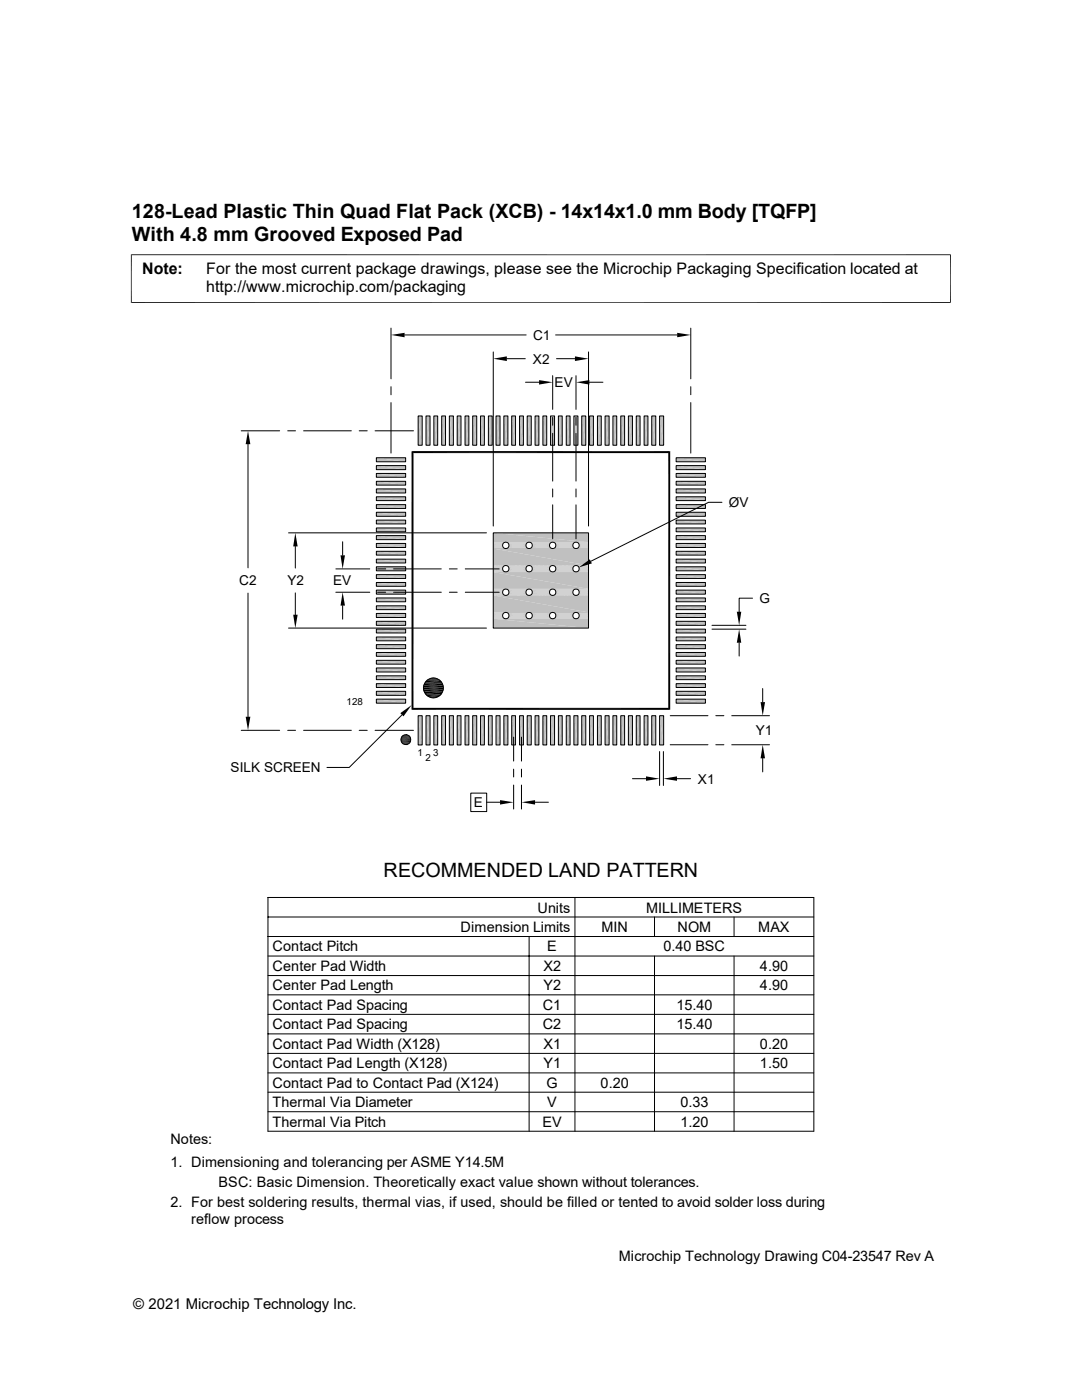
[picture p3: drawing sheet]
<svg xmlns="http://www.w3.org/2000/svg" width="216mm" height="279mm" viewBox="0 0 216 279" stroke-linecap="round" stroke-linejoin="round" font-family="sans-serif">
<g fill="#c0c0c0">
<path d="M98.4 106.3l19 1.9h-19z"/>
<path d="M98.4 106.3h19v1.9z"/>
</g>
<g fill="none" stroke="#c0c0c0" stroke-width=".2">
<path d="M98.4 108.3h2.3M98.4 108.4h2.1M100.9 108.2l-2.5 .1M101 108.2h4.5M101.2 108.3h4.1M101.3 108.4h3.9M101.4 108.5h3.7M105.7 108.2h4.5M105.9 108.3h4.1M106 108.4h3.9M106.1 108.5h3.7M110.3 108.2h4.6"/>
<path d="M110.5 108.3h4.1M110.7 108.4h3.9M110.7 108.5h3.7M115 108.2h2.4M115.2 108.3h2.2M115.3 108.4h2.1M115.4 108.5h2"/>
</g>
<path d="M98.4 108.4l2 .1z" fill="#c0c0c0"/>
<path d="M98.4 108.5h2.1" fill="none" stroke="#c0c0c0" stroke-width=".2"/>
<g fill="#c0c0c0">
<path d="M115.5 108.5l1.9 .1h-1.9z"/>
<path d="M115.5 108.5h1.9v.1z"/>
</g>
<path d="M101.5 108.6h3.6M106.1 108.6h3.6M110.8 108.6h3.6" fill="none" stroke="#c0c0c0" stroke-width=".2"/>
<g fill="#c0c0c0">
<path d="M98.4 108.5l1.9 .1h-1.9z"/>
<path d="M98.4 108.5h2l-.1 .1z"/>
<path d="M115.5 108.6l1.9 .2h-1.8z"/>
<path d="M115.5 108.6h1.9v.2z"/>
</g>
<path d="M101.5 108.7h3.5M106.2 108.7h3.4M110.9 108.7h3.4" fill="none" stroke="#c0c0c0" stroke-width=".2"/>
<g fill="#c0c0c0">
<path d="M98.4 108.6l1.9 .2h-1.9z"/>
<path d="M98.4 108.6h1.9v.2z"/>
<path d="M115.6 108.8h1.8z"/>
</g>
<path d="M101.6 108.8h3.4M106.2 108.8h3.4M110.9 108.8h3.4" fill="none" stroke="#c0c0c0" stroke-width=".2"/>
<g fill="#c0c0c0">
<path d="M98.4 108.8h1.9z"/>
<path d="M115.6 108.8l1.8 .2h-1.8z"/>
<path d="M115.6 108.8h1.8v.2z"/>
</g>
<path d="M101.6 108.9h3.4M106.2 108.9h3.4M110.9 108.9h3.4" fill="none" stroke="#c0c0c0" stroke-width=".2"/>
<g fill="#c0c0c0">
<path d="M98.4 108.8l1.9 .2h-1.9z"/>
<path d="M98.4 108.8h1.9v.2z"/>
<path d="M115.6 109l1.8 .1h-1.9z"/>
<path d="M115.6 109h1.8v.1z"/>
</g>
<path d="M101.5 109h3.5M106.2 109h3.4M110.9 109h3.4" fill="none" stroke="#c0c0c0" stroke-width=".2"/>
<g fill="#c0c0c0">
<path d="M98.4 109l1.9 .1h-1.9z"/>
<path d="M98.4 109h1.9v.1z"/>
<path d="M115.5 109.1l1.9 .1z"/>
</g>
<path d="M101.5 109.1h3.6M106.1 109.1h3.6M110.8 109.1h3.6" fill="none" stroke="#c0c0c0" stroke-width=".2"/>
<path d="M98.4 109.1l2 .1z" fill="#c0c0c0"/>
<path d="M115.4 109.2h2" fill="none" stroke="#c0c0c0" stroke-width=".2"/>
<path d="M115.5 109.2h1.9v.1z" fill="#c0c0c0"/>
<g fill="none" stroke="#c0c0c0" stroke-width=".2">
<path d="M98.4 109.2h2.1M98.4 109.3h2.1M98.4 109.4h2.3M98.4 109.5h2.4M98.4 109.5h2.5M101 109.5h4.5M101.1 109.5h4.3M101.2 109.4h4.1M101.3 109.3h3.9M101.4 109.2h3.7M105.7 109.5h4.5M105.8 109.5h4.3"/>
<path d="M105.9 109.4h4.1M106 109.3h3.9M106.1 109.2h3.7M110.3 109.5h4.6M110.4 109.5h4.4M110.5 109.4h4.1M110.7 109.3h3.9M110.7 109.2h3.7M115 109.5h2.4M115.1 109.5h2.3M115.2 109.4h2.2M115.3 109.3h2.1"/>
</g>
<g fill="#c0c0c0">
<path d="M98.4 109.5l19 3.4h-19z"/>
<path d="M98.4 109.5h19v3.4z"/>
</g>
<g fill="none" stroke="#c0c0c0" stroke-width=".2">
<path d="M98.4 112.9h2.5M98.4 112.9h2.4M98.4 113h2.3M98.4 113h2.1M101 112.9h4.5M101.1 112.9h4.3M101.2 113h4.1M101.3 113h3.9M101.4 113.1h3.7M105.7 112.9h4.5M105.8 112.9h4.3M105.9 113h4.1"/>
<path d="M106 113h3.9M106.1 113.1h3.7M110.3 112.9h4.6M110.4 112.9h4.4M110.5 113h4.1M110.7 113h3.9M110.7 113.1h3.7M115 112.9h2.4M115.1 112.9h2.3M115.2 113h2.2M115.3 113h2.1M115.4 113.1h2"/>
</g>
<path d="M98.4 113.1l2 .1z" fill="#c0c0c0"/>
<path d="M98.4 113.1h2.1" fill="none" stroke="#c0c0c0" stroke-width=".2"/>
<g fill="#c0c0c0">
<path d="M115.5 113.2l1.9 .1h-1.9z"/>
<path d="M115.5 113.2h1.9v.1z"/>
</g>
<path d="M101.5 113.2h3.6M106.1 113.2h3.6M110.8 113.2h3.6" fill="none" stroke="#c0c0c0" stroke-width=".2"/>
<g fill="#c0c0c0">
<path d="M98.4 113.2l1.9 .1h-1.9z"/>
<path d="M98.4 113.2h2l-.1 .1z"/>
<path d="M115.5 113.3l1.9 .1h-1.8z"/>
<path d="M115.5 113.3h1.9v.1z"/>
</g>
<path d="M101.5 113.3h3.5M106.2 113.3h3.4M110.9 113.3h3.4" fill="none" stroke="#c0c0c0" stroke-width=".2"/>
<g fill="#c0c0c0">
<path d="M98.4 113.3l1.9 .1h-1.9z"/>
<path d="M98.4 113.3h1.9v.1z"/>
<path d="M115.6 113.4l1.8 .1z"/>
</g>
<path d="M101.6 113.5h3.4M106.2 113.5h3.4M110.9 113.5h3.4" fill="none" stroke="#c0c0c0" stroke-width=".2"/>
<g fill="#c0c0c0">
<path d="M98.4 113.4l1.9 .1z"/>
<path d="M115.6 113.5l1.8 .1h-1.8z"/>
<path d="M115.6 113.5h1.8v.1z"/>
</g>
<path d="M101.6 113.6h3.4M106.2 113.6h3.4M110.9 113.6h3.4" fill="none" stroke="#c0c0c0" stroke-width=".2"/>
<g fill="#c0c0c0">
<path d="M98.4 113.5l1.9 .1h-1.9z"/>
<path d="M98.4 113.5h1.9v.1z"/>
<path d="M115.6 113.6l1.8 .1h-1.9z"/>
<path d="M115.6 113.6h1.8v.1z"/>
</g>
<path d="M101.5 113.7h3.5M106.2 113.7h3.4M110.9 113.7h3.4" fill="none" stroke="#c0c0c0" stroke-width=".2"/>
<g fill="#c0c0c0">
<path d="M98.4 113.6l1.9 .1h-1.9z"/>
<path d="M98.4 113.6h1.9v.1z"/>
<path d="M115.5 113.7l1.9 .1z"/>
</g>
<path d="M101.5 113.8h3.6M106.1 113.8h3.6M110.8 113.8h3.6" fill="none" stroke="#c0c0c0" stroke-width=".2"/>
<path d="M98.4 113.7l2 .1z" fill="#c0c0c0"/>
<path d="M115.4 113.9h2" fill="none" stroke="#c0c0c0" stroke-width=".2"/>
<path d="M115.5 113.8h1.9v.2z" fill="#c0c0c0"/>
<g fill="none" stroke="#c0c0c0" stroke-width=".2">
<path d="M98.4 113.9h2.1M98.4 114h2.1M98.4 114.1h2.4M98.4 114.2h2.5M101 114.2h4.5M101.1 114.1h4.3M101.3 114h3.9M101.4 113.9h3.7M105.7 114.2h4.5M105.8 114.1h4.3M106 114h3.9M106.1 113.9h3.7"/>
<path d="M110.3 114.2h4.6M110.4 114.1h4.4M110.7 114h3.9M110.7 113.9h3.7M115 114.2h2.4M115.1 114.1h2.3M115.3 114h2.1"/>
</g>
<g fill="#c0c0c0">
<path d="M98.4 114.2l19 3.3h-19z"/>
<path d="M98.4 114.2h19v3.3z"/>
</g>
<g fill="none" stroke="#c0c0c0" stroke-width=".2">
<path d="M98.4 117.5h2.5M98.4 117.6h2.4M98.4 117.6h2.3M98.4 117.7h2.1M101 117.5h4.5M101.1 117.6h4.3M101.2 117.6h4.1M101.3 117.7h3.9M101.4 117.8h3.7M105.7 117.5h4.5M105.8 117.6h4.3M105.9 117.6h4.1"/>
<path d="M106 117.7h3.9M106.1 117.8h3.7M110.3 117.5h4.6M110.4 117.6h4.4M110.5 117.6h4.1M110.7 117.7h3.9M110.7 117.8h3.7M115 117.5h2.4M115.1 117.6h2.3M115.2 117.6h2.2M115.3 117.7h2.1M115.4 117.8h2"/>
</g>
<path d="M98.4 117.7l2 .2h-2z" fill="#c0c0c0"/>
<path d="M98.4 117.8h2.1" fill="none" stroke="#c0c0c0" stroke-width=".2"/>
<path d="M115.5 117.9h1.9z" fill="#c0c0c0"/>
<path d="M101.5 117.9h3.6M106.1 117.9h3.6M110.8 117.9h3.6" fill="none" stroke="#c0c0c0" stroke-width=".2"/>
<g fill="#c0c0c0">
<path d="M98.4 117.9h1.9z"/>
<path d="M98.4 117.9h2z"/>
<path d="M115.5 117.9l1.9 .2h-1.8z"/>
<path d="M115.5 117.9h1.9v.2z"/>
</g>
<path d="M101.5 118h3.5M106.2 118h3.4M110.9 118h3.4" fill="none" stroke="#c0c0c0" stroke-width=".2"/>
<g fill="#c0c0c0">
<path d="M98.4 117.9l1.9 .2h-1.9z"/>
<path d="M98.4 117.9h1.9v.2z"/>
<path d="M115.6 118.1l1.8 .1h-1.8z"/>
<path d="M115.6 118.1h1.8v.1z"/>
</g>
<path d="M101.6 118.1h3.4M106.2 118.1h3.4M110.9 118.1h3.4" fill="none" stroke="#c0c0c0" stroke-width=".2"/>
<g fill="#c0c0c0">
<path d="M98.4 118.1l1.9 .1h-1.9z"/>
<path d="M98.4 118.1h1.9v.1z"/>
<path d="M115.6 118.2l1.8 .1z"/>
</g>
<path d="M101.6 118.2h3.4M106.2 118.2h3.4M110.9 118.2h3.4" fill="none" stroke="#c0c0c0" stroke-width=".2"/>
<g fill="#c0c0c0">
<path d="M98.4 118.2l1.9 .1z"/>
<path d="M115.6 118.3l1.8 .1h-1.9z"/>
<path d="M115.6 118.3h1.8v.1z"/>
</g>
<path d="M101.5 118.3h3.5M106.2 118.3h3.4M110.9 118.3h3.4" fill="none" stroke="#c0c0c0" stroke-width=".2"/>
<g fill="#c0c0c0">
<path d="M98.4 118.3l1.9 .1h-1.9z"/>
<path d="M98.4 118.3h1.9v.1z"/>
<path d="M115.5 118.4l1.9 .1h-1.9z"/>
<path d="M115.5 118.4h1.9v.1z"/>
</g>
<path d="M101.5 118.5h3.6M106.1 118.5h3.6M110.8 118.5h3.6" fill="none" stroke="#c0c0c0" stroke-width=".2"/>
<g fill="#c0c0c0">
<path d="M98.4 118.4l2 .1h-2z"/>
<path d="M98.4 118.4h1.9l.1 .1z"/>
</g>
<path d="M115.4 118.6h2" fill="none" stroke="#c0c0c0" stroke-width=".2"/>
<path d="M115.5 118.5l1.9 .1z" fill="#c0c0c0"/>
<g fill="none" stroke="#c0c0c0" stroke-width=".2">
<path d="M98.4 118.6h2.1M98.4 118.7h2.1M98.4 118.7h2.3M98.4 118.8h2.4M98.4 118.8h2.5M101 118.8h4.5M101.1 118.8h4.3M101.2 118.7h4.1M101.3 118.7h3.9M101.4 118.6h3.7M105.7 118.8h4.5M105.8 118.8h4.3"/>
<path d="M105.9 118.7h4.1M106 118.7h3.9M106.1 118.6h3.7M110.3 118.8h4.6M110.4 118.8h4.4M110.5 118.7h4.1M110.7 118.7h3.9M110.7 118.6h3.7M115 118.8h2.4M115.1 118.8h2.3M115.2 118.7h2.2M115.3 118.7h2.1"/>
</g>
<g fill="#c0c0c0">
<path d="M98.4 118.8l19 3.4h-19z"/>
<path d="M98.4 118.8h19v3.4z"/>
</g>
<g fill="none" stroke="#c0c0c0" stroke-width=".2">
<path d="M98.4 122.3h2.3M98.4 122.4h2.1M100.9 122.2h-2.5M101 122.2h4.5M101.2 122.3h4.1M101.3 122.4h3.9M101.4 122.4h3.7M105.7 122.2h4.5M105.9 122.3h4.1M106 122.4h3.9M106.1 122.4h3.7M110.3 122.2h4.6"/>
<path d="M110.5 122.3h4.1M110.7 122.4h3.9M110.7 122.4h3.7M115 122.2h2.4M115.2 122.3h2.2M115.3 122.4h2.1M115.4 122.4h2"/>
</g>
<path d="M98.4 122.4l2 .1h-2z" fill="#c0c0c0"/>
<path d="M98.4 122.4h2.1" fill="none" stroke="#c0c0c0" stroke-width=".2"/>
<path d="M115.5 122.5l1.9 .1z" fill="#c0c0c0"/>
<path d="M101.5 122.6h3.6M106.1 122.6h3.6M110.8 122.6h3.6" fill="none" stroke="#c0c0c0" stroke-width=".2"/>
<g fill="#c0c0c0">
<path d="M98.4 122.5l1.9 .1z"/>
<path d="M98.4 122.5h2z"/>
<path d="M115.5 122.6l1.9 .1h-1.8z"/>
<path d="M115.5 122.6h1.9v.1z"/>
</g>
<path d="M101.5 122.7h3.5M106.2 122.7h3.4M110.9 122.7h3.4" fill="none" stroke="#c0c0c0" stroke-width=".2"/>
<g fill="#c0c0c0">
<path d="M98.4 122.6l1.9 .1h-1.9z"/>
<path d="M98.4 122.6h1.9v.1z"/>
<path d="M115.6 122.7l1.8 .2h-1.8z"/>
<path d="M115.6 122.7h1.8v.2z"/>
</g>
<path d="M101.6 122.8h3.4M106.2 122.8h3.4M110.9 122.8h3.4" fill="none" stroke="#c0c0c0" stroke-width=".2"/>
<g fill="#c0c0c0">
<path d="M98.4 122.7l1.9 .2h-1.9z"/>
<path d="M98.4 122.7h1.9v.2z"/>
<path d="M115.6 122.9h1.8z"/>
</g>
<path d="M101.6 122.9h3.4M106.2 122.9h3.4M110.9 122.9h3.4" fill="none" stroke="#c0c0c0" stroke-width=".2"/>
<g fill="#c0c0c0">
<path d="M98.4 122.9h1.9z"/>
<path d="M115.6 122.9l1.8 .2h-1.9z"/>
<path d="M115.6 122.9h1.8v.2z"/>
</g>
<path d="M101.5 123h3.5M106.2 123h3.4M110.9 123h3.4" fill="none" stroke="#c0c0c0" stroke-width=".2"/>
<g fill="#c0c0c0">
<path d="M98.4 122.9l1.9 .2h-1.9z"/>
<path d="M98.4 122.9h1.9v.2z"/>
<path d="M115.5 123.1l1.9 .1h-1.9z"/>
<path d="M115.5 123.1h1.9v.1z"/>
</g>
<path d="M101.5 123.1h3.6M106.1 123.1h3.6M110.8 123.1h3.6" fill="none" stroke="#c0c0c0" stroke-width=".2"/>
<g fill="#c0c0c0">
<path d="M98.4 123.1l2 .1h-2z"/>
<path d="M98.4 123.1h1.9l.1 .1z"/>
</g>
<path d="M115.4 123.2h2" fill="none" stroke="#c0c0c0" stroke-width=".2"/>
<path d="M115.5 123.2l1.9 .1z" fill="#c0c0c0"/>
<g fill="none" stroke="#c0c0c0" stroke-width=".2">
<path d="M98.4 123.2h2.1M98.4 123.3h2.1M98.4 123.4h2.3M98.4 123.4h2.4M98.4 123.5h2.5M101 123.5h4.5M101.1 123.4h4.3M101.2 123.4h4.1M101.3 123.3h3.9M101.4 123.2h3.7M105.7 123.5h4.5M105.8 123.4h4.3"/>
<path d="M105.9 123.4h4.1M106 123.3h3.9M106.1 123.2h3.7M110.3 123.5h4.6M110.4 123.4h4.4M110.5 123.4h4.1M110.7 123.3h3.9M110.7 123.2h3.7M115 123.5h2.4M115.1 123.4h2.3M115.2 123.4h2.2M115.3 123.3h2.1"/>
</g>
<g fill="#c0c0c0">
<path d="M98.4 123.5l19 1.8h-19z"/>
<path d="M98.4 123.5h19v1.8z"/>
<path d="M131.6 83l.8 5.9h-.8z"/>
<path d="M131.6 83h.8v5.9z"/>
<path d="M130 83l.9 5.9h-.9z"/>
<path d="M130 83h.9v5.9z"/>
<path d="M128.5 83l.8 5.9h-.8z"/>
<path d="M128.5 83h.8v5.9z"/>
<path d="M127 83l.7 5.9h-.7z"/>
<path d="M127 83h.7v5.9z"/>
<path d="M125.4 83l.8 5.9h-.8z"/>
<path d="M125.4 83h.8v5.9z"/>
<path d="M123.9 83l.7 5.9h-.7z"/>
<path d="M123.9 83h.7v5.9z"/>
<path d="M122.3 83l.8 5.9h-.8z"/>
<path d="M122.3 83h.8v5.9z"/>
<path d="M120.7 83l.8 5.9h-.8z"/>
<path d="M120.7 83h.8v5.9z"/>
<path d="M119.2 83l.8 5.9h-.8z"/>
<path d="M119.2 83h.8v5.9z"/>
<path d="M117.6 83l.8 5.9h-.8z"/>
<path d="M117.6 83h.8v5.9z"/>
<path d="M116.1 83l.8 5.9h-.8z"/>
<path d="M116.1 83h.8v5.9z"/>
<path d="M114.5 83l.8 5.9h-.8z"/>
<path d="M114.5 83h.8v5.9z"/>
<path d="M113 83l.7 5.9h-.7z"/>
<path d="M113 83h.7v5.9z"/>
<path d="M111.4 83l.8 5.9h-.8z"/>
<path d="M111.4 83h.8v5.9z"/>
<path d="M109.9 83l.8 5.9h-.8z"/>
<path d="M109.9 83h.8v5.9z"/>
<path d="M108.3 83l.8 5.9h-.8z"/>
<path d="M108.3 83h.8v5.9z"/>
<path d="M106.8 83l.7 5.9h-.7z"/>
<path d="M106.8 83h.7v5.9z"/>
<path d="M105.2 83l.8 5.9h-.8z"/>
<path d="M105.2 83h.8v5.9z"/>
<path d="M103.7 83l.7 5.9h-.7z"/>
<path d="M103.7 83h.7v5.9z"/>
<path d="M102.1 83l.8 5.9h-.8z"/>
<path d="M102.1 83h.8v5.9z"/>
<path d="M100.5 83l.8 5.9h-.8z"/>
<path d="M100.5 83h.8v5.9z"/>
<path d="M99 83l.8 5.9h-.8z"/>
<path d="M99 83h.8v5.9z"/>
<path d="M97.5 83l.7 5.9h-.7z"/>
<path d="M97.5 83h.7v5.9z"/>
<path d="M95.9 83l.7 5.9h-.7z"/>
<path d="M95.9 83h.7v5.9z"/>
<path d="M94.3 83l.8 5.9h-.8z"/>
<path d="M94.3 83h.8v5.9z"/>
<path d="M92.8 83l.8 5.9h-.8z"/>
<path d="M92.8 83h.8v5.9z"/>
<path d="M91.2 83l.8 5.9h-.8z"/>
<path d="M91.2 83h.8v5.9z"/>
<path d="M89.7 83l.8 5.9h-.8z"/>
<path d="M89.7 83h.8v5.9z"/>
<path d="M88.1 83l.8 5.9h-.8z"/>
<path d="M88.1 83h.8v5.9z"/>
<path d="M86.6 83l.7 5.9h-.7z"/>
<path d="M86.6 83h.7v5.9z"/>
<path d="M85 83l.8 5.9h-.8z"/>
<path d="M85 83h.8v5.9z"/>
<path d="M83.4 83l.8 5.9h-.8z"/>
<path d="M83.4 83h.8v5.9z"/>
<path d="M134.9 91.4l5.9 .8h-5.9z"/>
<path d="M134.9 91.4h5.9v.8z"/>
<path d="M75.1 91.4l5.8 .8h-5.8z"/>
<path d="M75.1 91.4h5.8v.8z"/>
<path d="M134.9 92.9l5.9 .8h-5.9z"/>
<path d="M134.9 92.9h5.9v.8z"/>
<path d="M75.1 92.9l5.8 .8h-5.8z"/>
<path d="M75.1 92.9h5.8v.8z"/>
<path d="M134.9 94.5l5.9 .8h-5.9z"/>
<path d="M134.9 94.5h5.9v.8z"/>
<path d="M75.1 94.5l5.8 .8h-5.8z"/>
<path d="M75.1 94.5h5.8v.8z"/>
<path d="M134.9 96.1l5.9 .7h-5.9z"/>
<path d="M134.9 96.1h5.9v.7z"/>
<path d="M75.1 96.1l5.8 .7h-5.8z"/>
<path d="M75.1 96.1h5.8v.7z"/>
<path d="M134.9 97.6l5.9 .8h-5.9z"/>
<path d="M134.9 97.6h5.9v.8z"/>
<path d="M75.1 97.6l5.8 .8h-5.8z"/>
<path d="M75.1 97.6h5.8v.8z"/>
<path d="M134.9 99.1l5.9 .8h-5.9z"/>
<path d="M134.9 99.1h5.9v.8z"/>
<path d="M75.1 99.1l5.8 .8h-5.8z"/>
<path d="M75.1 99.1h5.8v.8z"/>
<path d="M134.9 100.7l5.9 .8h-5.9z"/>
<path d="M134.9 100.7h5.9v.8z"/>
<path d="M75.1 100.7l5.8 .8h-5.8z"/>
<path d="M75.1 100.7h5.8v.8z"/>
<path d="M134.9 102.2l5.9 .8h-5.9z"/>
<path d="M134.9 102.2h5.9v.8z"/>
<path d="M75.1 102.2l5.8 .8h-5.8z"/>
<path d="M75.1 102.2h5.8v.8z"/>
<path d="M134.9 103.8l5.9 .8h-5.9z"/>
<path d="M134.9 103.8h5.9v.8z"/>
<path d="M75.1 103.8l5.8 .8h-5.8z"/>
<path d="M75.1 103.8h5.8v.8z"/>
<path d="M134.9 105.4l5.9 .7h-5.9z"/>
<path d="M134.9 105.4h5.9v.7z"/>
<path d="M75.1 105.4l5.8 .7h-5.8z"/>
<path d="M75.1 105.4h5.8v.7z"/>
<path d="M134.9 106.9l5.9 .8h-5.9z"/>
<path d="M134.9 106.9h5.9v.8z"/>
<path d="M75.1 106.9l5.8 .8h-5.8z"/>
<path d="M75.1 106.9h5.8v.8z"/>
<path d="M134.9 108.5l5.9 .8h-5.9z"/>
<path d="M134.9 108.5h5.9v.8z"/>
<path d="M75.1 108.5l5.8 .8h-5.8z"/>
<path d="M75.1 108.5h5.8v.8z"/>
<path d="M134.9 110l5.9 .8h-5.9z"/>
<path d="M134.9 110h5.9v.8z"/>
<path d="M75.1 110l5.8 .8h-5.8z"/>
<path d="M75.1 110h5.8v.8z"/>
<path d="M134.9 111.6l5.9 .8h-5.9z"/>
<path d="M134.9 111.6h5.9v.8z"/>
<path d="M75.1 111.6l5.8 .8h-5.8z"/>
<path d="M75.1 111.6h5.8v.8z"/>
<path d="M134.9 113.1l5.9 .8h-5.9z"/>
<path d="M134.9 113.1h5.9v.8z"/>
<path d="M75.1 113.1l5.8 .8h-5.8z"/>
<path d="M75.1 113.1h5.8v.8z"/>
<path d="M134.9 114.7l5.9 .7h-5.9z"/>
<path d="M134.9 114.7h5.9v.7z"/>
<path d="M75.1 114.7l5.8 .7h-5.8z"/>
<path d="M75.1 114.7h5.8v.7z"/>
<path d="M134.9 116.2l5.9 .8h-5.9z"/>
<path d="M134.9 116.2h5.9v.8z"/>
<path d="M75.1 116.2l5.8 .8h-5.8z"/>
<path d="M75.1 116.2h5.8v.8z"/>
<path d="M134.9 117.8l5.9 .8h-5.9z"/>
<path d="M134.9 117.8h5.9v.8z"/>
<path d="M75.1 117.8l5.8 .8h-5.8z"/>
<path d="M75.1 117.8h5.8v.8z"/>
<path d="M134.9 119.3l5.9 .8h-5.9z"/>
<path d="M134.9 119.3h5.9v.8z"/>
<path d="M75.1 119.3l5.8 .8h-5.8z"/>
<path d="M75.1 119.3h5.8v.8z"/>
<path d="M134.9 120.9l5.9 .8h-5.9z"/>
<path d="M134.9 120.9h5.9v.8z"/>
<path d="M75.1 120.9l5.8 .8h-5.8z"/>
<path d="M75.1 120.9h5.8v.8z"/>
<path d="M134.9 122.4l5.9 .8h-5.9z"/>
<path d="M134.9 122.4h5.9v.8z"/>
<path d="M75.1 122.4l5.8 .8h-5.8z"/>
<path d="M75.1 122.4h5.8v.8z"/>
<path d="M134.9 124l5.9 .8h-5.9z"/>
<path d="M134.9 124h5.9v.8z"/>
<path d="M75.1 124l5.8 .8h-5.8z"/>
<path d="M75.1 124h5.8v.8z"/>
<path d="M134.9 125.6l5.9 .7h-5.9z"/>
<path d="M134.9 125.6h5.9v.7z"/>
<path d="M75.1 125.6l5.8 .7h-5.8z"/>
<path d="M75.1 125.6h5.8v.7z"/>
<path d="M134.9 127.1l5.9 .8h-5.9z"/>
<path d="M134.9 127.1h5.9v.8z"/>
<path d="M75.1 127.1l5.8 .8h-5.8z"/>
<path d="M75.1 127.1h5.8v.8z"/>
<path d="M134.9 128.7l5.9 .8h-5.9z"/>
<path d="M134.9 128.7h5.9v.8z"/>
<path d="M75.1 128.7l5.8 .8h-5.8z"/>
<path d="M75.1 128.7h5.8v.8z"/>
<path d="M134.9 130.2l5.9 .8h-5.9z"/>
<path d="M134.9 130.2h5.9v.8z"/>
<path d="M75.1 130.2l5.8 .8h-5.8z"/>
<path d="M75.1 130.2h5.8v.8z"/>
<path d="M134.9 131.8l5.9 .7h-5.9z"/>
<path d="M134.9 131.8h5.9v.7z"/>
<path d="M75.1 131.8l5.8 .7h-5.8z"/>
<path d="M75.1 131.8h5.8v.7z"/>
<path d="M134.9 133.3l5.9 .8h-5.9z"/>
<path d="M134.9 133.3h5.9v.8z"/>
<path d="M75.1 133.3l5.8 .8h-5.8z"/>
<path d="M75.1 133.3h5.8v.8z"/>
<path d="M134.9 134.9l5.9 .7h-5.9z"/>
<path d="M134.9 134.9h5.9v.7z"/>
<path d="M75.1 134.9l5.8 .7h-5.8z"/>
<path d="M75.1 134.9h5.8v.7z"/>
<path d="M134.9 136.4l5.9 .8h-5.9z"/>
<path d="M134.9 136.4h5.9v.8z"/>
<path d="M75.1 136.4l5.8 .8h-5.8z"/>
<path d="M75.1 136.4h5.8v.8z"/>
<path d="M134.9 138l5.9 .8h-5.9z"/>
<path d="M134.9 138h5.9v.8z"/>
<path d="M75.1 138l5.8 .8h-5.8z"/>
<path d="M75.1 138h5.8v.8z"/>
<path d="M134.9 139.5l5.9 .8h-5.9z"/>
<path d="M134.9 139.5h5.9v.8z"/>
<path d="M75.1 139.5l5.8 .8h-5.8z"/>
<path d="M75.1 139.5h5.8v.8z"/>
<path d="M131.6 142.8l.8 5.9h-.8z"/>
<path d="M131.6 142.8h.8v5.9z"/>
<path d="M130 142.8l.9 5.9h-.9z"/>
<path d="M130 142.8h.9v5.9z"/>
<path d="M128.5 142.8l.8 5.9h-.8z"/>
<path d="M128.5 142.8h.8v5.9z"/>
<path d="M127 142.8l.7 5.9h-.7z"/>
<path d="M127 142.8h.7v5.9z"/>
<path d="M125.4 142.8l.8 5.9h-.8z"/>
<path d="M125.4 142.8h.8v5.9z"/>
<path d="M123.9 142.8l.7 5.9h-.7z"/>
<path d="M123.9 142.8h.7v5.9z"/>
<path d="M122.3 142.8l.8 5.9h-.8z"/>
<path d="M122.3 142.8h.8v5.9z"/>
<path d="M120.7 142.8l.8 5.9h-.8z"/>
<path d="M120.7 142.8h.8v5.9z"/>
<path d="M119.2 142.8l.8 5.9h-.8z"/>
<path d="M119.2 142.8h.8v5.9z"/>
<path d="M117.6 142.8l.8 5.9h-.8z"/>
<path d="M117.6 142.8h.8v5.9z"/>
<path d="M116.1 142.8l.8 5.9h-.8z"/>
<path d="M116.1 142.8h.8v5.9z"/>
<path d="M114.5 142.8l.8 5.9h-.8z"/>
<path d="M114.5 142.8h.8v5.9z"/>
<path d="M113 142.8l.7 5.9h-.7z"/>
<path d="M113 142.8h.7v5.9z"/>
<path d="M111.4 142.8l.8 5.9h-.8z"/>
<path d="M111.4 142.8h.8v5.9z"/>
<path d="M109.9 142.8l.8 5.9h-.8z"/>
<path d="M109.9 142.8h.8v5.9z"/>
<path d="M108.3 142.8l.8 5.9h-.8z"/>
<path d="M108.3 142.8h.8v5.9z"/>
<path d="M106.8 142.8l.7 5.9h-.7z"/>
<path d="M106.8 142.8h.7v5.9z"/>
<path d="M105.2 142.8l.8 5.9h-.8z"/>
<path d="M105.2 142.8h.8v5.9z"/>
<path d="M103.7 142.8l.7 5.9h-.7z"/>
<path d="M103.7 142.8h.7v5.9z"/>
<path d="M102.1 142.8l.8 5.9h-.8z"/>
<path d="M102.1 142.8h.8v5.9z"/>
<path d="M100.5 142.8l.8 5.9h-.8z"/>
<path d="M100.5 142.8h.8v5.9z"/>
<path d="M99 142.8l.8 5.9h-.8z"/>
<path d="M99 142.8h.8v5.9z"/>
<path d="M97.5 142.8l.7 5.9h-.7z"/>
<path d="M97.5 142.8h.7v5.9z"/>
<path d="M95.9 142.8l.7 5.9h-.7z"/>
<path d="M95.9 142.8h.7v5.9z"/>
<path d="M94.3 142.8l.8 5.9h-.8z"/>
<path d="M94.3 142.8h.8v5.9z"/>
<path d="M92.8 142.8l.8 5.9h-.8z"/>
<path d="M92.8 142.8h.8v5.9z"/>
<path d="M91.2 142.8l.8 5.9h-.8z"/>
<path d="M91.2 142.8h.8v5.9z"/>
<path d="M89.7 142.8l.8 5.9h-.8z"/>
<path d="M89.7 142.8h.8v5.9z"/>
<path d="M88.1 142.8l.8 5.9h-.8z"/>
<path d="M88.1 142.8h.8v5.9z"/>
<path d="M86.6 142.8l.7 5.9h-.7z"/>
<path d="M86.6 142.8h.7v5.9z"/>
<path d="M85 142.8l.8 5.9h-.8z"/>
<path d="M85 142.8h.8v5.9z"/>
<path d="M83.4 142.8l.8 5.9h-.8z"/>
<path d="M83.4 142.8h.8v5.9z"/>
</g>
<g fill="none" stroke="#000" stroke-width=".2">
<path d="M26.1 50.8h163.6M26.2 50.8v9.7M189.7 50.8v9.7M26.1 60.4h163.6M78 65.5v10.1M78 77.2v1.6M80.7 66.8h24.3M98.4 70.2v34.8M101.1 71.6h3.7M104.9 76.3h2.7M110.3 75v6.7M110.9 66.8h24.2"/>
<path d="M111 71.6h3.7M114.9 75v6.7M117.4 70.2v34.8M117.6 76.3h2.7M137.8 65.5v10.1M137.8 77.2v1.6M48.1 86h7.7M49.5 88.6v24.7M57.4 86h1.6M60.6 86h9.5M71.7 86h1.6M74.8 86h7.7"/>
<path d="M75.1 91.4h5.8v.8h-5.8zM75.1 92.9h5.8v.8h-5.8zM75.1 94.5h5.8v.8h-5.8zM75.1 96.1h5.8v.7h-5.8zM75.1 97.6h5.8v.8h-5.8zM75.1 99.1h5.8v.8h-5.8zM78 80.3v10.1M82.3 90.2h51.3v51.3h-51.3zM83.4 83h.8v5.9h-.8zM85 83h.8v5.9h-.8zM86.6 83h.7v5.9h-.7zM88.1 83h.8v5.9h-.8z"/>
<path d="M89.7 83h.8v5.9h-.8zM91.2 83h.8v5.9h-.8zM92.8 83h.8v5.9h-.8zM94.3 83h.8v5.9h-.8zM95.9 83h.7v5.9h-.7zM97.5 83h.7v5.9h-.7zM99 83h.8v5.9h-.8zM100.5 83h.8v5.9h-.8zM102.1 83h.8v5.9h-.8zM103.7 83h.7v5.9h-.7zM105.2 83h.8v5.9h-.8zM106.8 83h.7v5.9h-.7z"/>
<path d="M108.3 83h.8v5.9h-.8zM109.9 83h.8v5.9h-.8zM110.3 83.3v1.6M110.3 86.5v9.5M110.3 97.6v1.6M111.4 83h.8v5.9h-.8zM113 83h.7v5.9h-.7zM114.5 83h.8v5.9h-.8zM114.9 83.3v1.6M114.9 86.5v9.5M114.9 97.6v1.6M116.1 83h.8v5.9h-.8z"/>
<path d="M117.6 83h.8v5.9h-.8zM119.2 83h.8v5.9h-.8zM120.7 83h.8v5.9h-.8zM122.3 83h.8v5.9h-.8zM123.9 83h.7v5.9h-.7zM125.4 83h.8v5.9h-.8zM127 83h.7v5.9h-.7zM128.5 83h.8v5.9h-.8zM130 83h.9v5.9h-.9zM131.6 83h.8v5.9h-.8zM134.9 99.1h5.9v.8h-5.9zM134.9 97.6h5.9v.8h-5.9z"/>
<path d="M134.9 96.1h5.9v.7h-5.9zM134.9 94.5h5.9v.8h-5.9zM134.9 92.9h5.9v.8h-5.9zM134.9 91.4h5.9v.8h-5.9zM137.8 80.3v10.1M49.5 118.4v24.6M57.6 106.3h39.5M58.9 109.1v4.3M58.9 118.3v4.4M67 113.5h6.8M67 118.2h6.8M68.4 108.1v2.7"/>
<path d="M75.1 100.7h5.8v.8h-5.8zM75.1 102.2h5.8v.8h-5.8zM75.1 103.8h5.8v.8h-5.8zM75.1 105.4h5.8v.7h-5.8zM75.1 106.9h5.8v.8h-5.8zM75.1 108.5h5.8v.8h-5.8zM75.1 110h5.8v.8h-5.8zM75.1 111.6h5.8v.8h-5.8zM75.1 113.1h5.8v.8h-5.8zM75.1 114.7h5.8v.7h-5.8zM75.1 116.2h5.8v.8h-5.8zM75.1 117.8h5.8v.8h-5.8z"/>
<path d="M75.1 119.3h5.8v.8h-5.8zM75.4 113.5h1.6M75.4 118.2h1.6M78.5 113.5h9.6M78.5 118.2h9.6M89.7 113.5h1.5M89.7 118.2h1.5M92.8 113.5h6.8M92.8 118.2h6.8M98.4 106.3h19v19h-19zM110.3 100.8v6.7M114.9 100.8v6.7"/>
<path d="M134.9 119.3h5.9v.8h-5.9zM134.9 117.8h5.9v.8h-5.9zM134.9 116.2h5.9v.8h-5.9zM134.9 114.7h5.9v.7h-5.9zM134.9 113.1h5.9v.8h-5.9zM134.9 111.6h5.9v.8h-5.9zM134.9 110h5.9v.8h-5.9zM134.9 108.5h5.9v.8h-5.9zM134.9 106.9h5.9v.8h-5.9zM134.9 105.4h5.9v.7h-5.9zM134.9 103.8h5.9v.8h-5.9zM134.9 102.2h5.9v.8h-5.9z"/>
<path d="M134.9 100.7h5.9v.8h-5.9zM144.1 100.2h-2.7l-23.5 11.8M150.2 119.4h-2.7v2.7M57.6 125.3h39.5M68.4 120.9v2.7M75.1 120.9h5.8v.8h-5.8zM75.1 122.4h5.8v.8h-5.8zM75.1 124h5.8v.8h-5.8zM75.1 125.6h5.8v.7h-5.8zM75.1 127.1h5.8v.8h-5.8zM75.1 128.7h5.8v.8h-5.8zM75.1 130.2h5.8v.8h-5.8z"/>
<path d="M75.1 131.8h5.8v.7h-5.8zM75.1 133.3h5.8v.8h-5.8zM75.1 134.9h5.8v.7h-5.8zM75.1 136.4h5.8v.8h-5.8zM75.1 138h5.8v.8h-5.8zM75.1 139.5h5.8v.8h-5.8zM85.4 135.5h2.2M134.9 139.5h5.9v.8h-5.9zM134.9 138h5.9v.8h-5.9zM134.9 136.4h5.9v.8h-5.9zM134.9 134.9h5.9v.7h-5.9zM134.9 133.3h5.9v.8h-5.9z"/>
<path d="M134.9 131.8h5.9v.7h-5.9zM134.9 130.2h5.9v.8h-5.9zM134.9 128.7h5.9v.8h-5.9zM134.9 127.1h5.9v.8h-5.9zM134.9 125.6h5.9v.7h-5.9zM134.9 124h5.9v.8h-5.9zM134.9 122.4h5.9v.8h-5.9zM134.9 120.9h5.9v.8h-5.9zM142.1 125.6h6.7M142.1 124.8h6.7M147.5 128.3v2.6M152.2 137.4v2.7"/>
<path d="M48.1 145.8h7.7M57.4 145.8h1.6M60.6 145.8h9.5M71.7 145.8h1.6M74.8 145.8h7.7M80 147.4h2M80 147.8h2M80.2 142.7l-10.5 10.5h-4.5M83.4 142.8h.8v5.9h-.8zM85 142.8h.8v5.9h-.8zM86.6 142.8h.7v5.9h-.7zM88.1 142.8h.8v5.9h-.8z"/>
<path d="M89.7 142.8h.8v5.9h-.8zM91.2 142.8h.8v5.9h-.8zM92.8 142.8h.8v5.9h-.8zM93.9 158.3h3.2v3.7h-3.2zM94.3 142.8h.8v5.9h-.8zM95.9 142.8h.7v5.9h-.7zM97.5 142.8h.7v5.9h-.7zM99 142.8h.8v5.9h-.8zM100.5 142.8h.8v5.9h-.8zM102.1 142.8h.8v5.9h-.8zM102.5 147.1v4.8M102.5 153.5v1.6"/>
<path d="M102.5 156.7v4.8M103.7 142.8h.7v5.9h-.7zM104.1 147.1v4.8M104.1 153.5v1.6M104.1 156.7v4.8M105.2 142.8h.8v5.9h-.8zM106.8 142.8h.7v5.9h-.7zM108.3 142.8h.8v5.9h-.8zM109.9 142.8h.8v5.9h-.8zM111.4 142.8h.8v5.9h-.8zM113 142.8h.7v5.9h-.7zM114.5 142.8h.8v5.9h-.8z"/>
<path d="M116.1 142.8h.8v5.9h-.8zM117.6 142.8h.8v5.9h-.8zM119.2 142.8h.8v5.9h-.8zM120.7 142.8h.8v5.9h-.8zM122.3 142.8h.8v5.9h-.8zM123.9 142.8h.7v5.9h-.7zM125.4 142.8h.8v5.9h-.8zM126.2 155.4h2.7M127 142.8h.7v5.9h-.7zM128.5 142.8h.8v5.9h-.8zM130 142.8h.9v5.9h-.9zM131.6 142.8h.8v5.9h-.8z"/>
<path d="M131.6 150v6.8M132.4 150v6.8M133.7 148.6h7.6M133.7 142.8h7.6M135.1 155.4h2.7M142.8 148.6h1.6M142.8 142.8h1.6M146 148.6h7.5M146 142.8h7.5M152.2 151.3v2.8M53.5 179.1h108.9v46.7h-108.9zM97.1 160.1h2.7"/>
<path d="M106.8 160.1h2.6M114.7 179.1v46.7M53.5 183h108.9M53.5 186.9h108.9M53.5 194.7h108.9M53.5 190.8h108.9M53.5 198.5h108.9M105.6 186.9v38.9M130.6 183v3.9M130.6 190.8v35M146.5 183v3.9M146.5 190.8v35"/>
<path d="M53.5 206.3h108.9M53.5 210.2h108.9M53.5 218h108.9M53.5 214.1h108.9M53.5 202.4h108.9M53.5 221.9h108.9"/>
<circle cx="100.9" cy="108.8" r=".65"/>
<circle cx="100.9" cy="118.2" r=".65"/>
<circle cx="100.9" cy="113.5" r=".65"/>
<circle cx="105.6" cy="118.2" r=".65"/>
<circle cx="105.6" cy="108.8" r=".65"/>
<circle cx="105.6" cy="113.5" r=".65"/>
<circle cx="110.3" cy="118.2" r=".65"/>
<circle cx="110.3" cy="113.5" r=".65"/>
<circle cx="110.3" cy="108.8" r=".65"/>
<circle cx="114.9" cy="108.8" r=".65"/>
<circle cx="114.9" cy="113.5" r=".65"/>
<circle cx="114.9" cy="118.2" r=".65"/>
<circle cx="86.5" cy="137.3" r="1.98"/>
<circle cx="100.9" cy="122.9" r=".65"/>
<circle cx="105.6" cy="122.9" r=".65"/>
<circle cx="110.3" cy="122.9" r=".65"/>
<circle cx="114.9" cy="122.9" r=".65"/>
<circle cx="81" cy="147.6" r=".98"/>
</g>
<g fill="#000">
<path d="M78 66.8l2.7-.4v.9zM98.4 71.6l2.7-.5v1zM107.6 75.9l2.7 .4-2.7 .5zM114.7 71.1l2.7 .5-2.7 .5zM114.9 76.3l2.7-.4v.9zM135.1 66.4l2.7 .4-2.7 .5zM49.5 86l.5 2.6h-1zM58.9 106.3l.5 2.8h-.9zM67.9 110.8h.9l-.4 2.7zM115.5 113.2l2.2-1.6 .4 .8zM58.5 122.7h.9l-.5 2.6zM68.4 118.2l.4 2.7h-.9z"/>
<path d="M85.6 139.1l1.4 .1zM85.6 139.1h1.8l-.4 .1zM85.7 135.4h1.5l.4 .2zM85.9 139.2l.8 .1zM85.9 139.2h1.1zM85.7 135.4l.4-.1 1.1 .1zM86.1 135.3l1.1 .1zM86.1 135.3h.8zM147.5 125.6l.4 2.7h-.9zM147 122.1h.9l-.4 2.7zM49 143h1l-.5 2.8zM79.9 142.3l2.2-1.6-1.6 2.3z"/>
<path d="M80 147.7l2 .2h-2zM80 147.4h2v.1zM80 147.9l1.9 .2h-1.8zM80 147.9h2l-.1 .2zM80.1 147.2l1.9 .2h-2zM80.1 147.2h1.8l.1 .2zM80.1 148.1l1.6 .2h-1.5zM80.1 148.1h1.8l-.2 .2zM80.1 147l1.8 .2h-1.8zM80.1 147h1.7l.1 .2zM80.2 148.3l1.4 .1h-1.3zM80.2 148.3h1.5l-.1 .1z"/>
<path d="M80.3 146.9l1.5 .1h-1.7zM80.3 146.9h1.4l.1 .1zM80.3 148.4l1.1 .1h-.9zM80.3 148.4h1.3l-.2 .1zM80.3 146.9l.1-.2 1.3 .2zM80.4 146.7h1.1l.2 .2zM80.5 148.5l.8 .1zM80.5 148.5h.9zM80.4 146.7h1.1zM80.6 146.6l.9 .1zM80.7 148.6h.4zM80.7 148.6h.6z"/>
<path d="M80.6 146.6h.8zM80.8 146.6h.6zM80.8 146.6h.4zM99.8 159.7l2.7 .4-2.7 .5zM104.1 160.1l2.7-.4v.9zM128.9 154.9l2.7 .5-2.7 .4zM132.4 155.4l2.7-.5v.9zM152.2 148.6l.5 2.7h-.9zM151.8 140.1h.9l-.5 2.7z"/>
</g>
<path d="M82.1 90.2h51.6M82.3 90v51.6M133.5 90v51.6M84.5 137h4M84.5 137.4h4M84.5 137.8h4M84.5 136.6h3.9M82.1 141.5h51.6" fill="none" stroke="#000" stroke-width=".38"/>
<path d="M85 138.8h3M85.1 135.7h2.8" fill="none" stroke="#000" stroke-width=".25"/>
<path d="M84.6 136.3h3.7M84.8 136h3.3" fill="none" stroke="#000" stroke-width=".3"/>
<path d="M84.5 138.1h3.9M84.7 138.5h3.5" fill="none" stroke="#000" stroke-width=".34"/>
<path d="M85.2 139h2.5M80 147.6h2" fill="none" stroke="#000" stroke-width=".21"/>
<g font-size="3.9">
<text x="26.3" y="43.5">128-Lead Plastic Thin Quad Flat Pack (XCB) - 14x14x1.0 mm Body [TQFP]</text>
<text x="26.3" y="48">With 4.8 mm Grooved Exposed Pad</text>
<text x="76.5" y="175">RECOMMENDED LAND PATTERN</text>
</g>
<g font-size="3.2">
<text x="28.4" y="54.6">Note:</text>
<text x="41.1" y="54.6">For the most current package drawings, please see the Microchip Packaging Specification located at</text>
<text x="41.1" y="58.3">http://www.microchip.com/packaging</text>
</g>
<text font-size="3" x="26.6" y="261.3">© 2021 Microchip Technology Inc.</text>
<g font-size="2.9">
<text x="91.9" y="186">Dimension Limits</text>
<text x="107.2" y="182.1">Units</text>
<text x="120" y="186">MIN</text>
<text x="128.9" y="182.1">MILLIMETERS</text>
<text x="135.2" y="186">NOM</text>
<text x="151.3" y="186">MAX</text>
<text x="54.4" y="189.9">Contact Pitch</text>
<text x="109.2" y="189.9">E</text>
<text x="132.4" y="189.9">0.40 BSC</text>
<text x="54.4" y="193.8">Center Pad Width</text>
<text x="54.4" y="197.7">Center Pad Length</text>
<text x="108.4" y="197.7">Y2</text>
<text x="108.4" y="193.8">X2</text>
<text x="151.6" y="197.7">4.90</text>
<text x="151.6" y="193.8">4.90</text>
<text x="54.4" y="201.5">Contact Pad Spacing</text>
<text x="108.3" y="201.5">C1</text>
<text x="135" y="201.5">15.40</text>
<text x="54.4" y="205.4">Contact Pad Spacing</text>
<text x="54.4" y="209.3">Contact Pad Width (X128)</text>
<text x="108.3" y="205.4">C2</text>
<text x="108.4" y="209.3">X1</text>
<text x="135" y="205.4">15.40</text>
<text x="151.6" y="209.3">0.20</text>
<text x="54.4" y="213.2">Contact Pad Length (X128)</text>
<text x="108.4" y="213.2">Y1</text>
<text x="151.6" y="213.2">1.50</text>
<text x="54.4" y="217.1">Contact Pad to Contact Pad (X124)</text>
<text x="54.4" y="221">Thermal Via Diameter</text>
<text x="109.1" y="217.1">G</text>
<text x="109.2" y="221">V</text>
<text x="119.8" y="217.1">0.20</text>
<text x="135.8" y="221">0.33</text>
<text x="54.4" y="224.8">Thermal Via Pitch</text>
<text x="108.2" y="224.8">EV</text>
<text x="135.8" y="224.8">1.20</text>
<text x="34" y="232.9">1. Dimensioning and tolerancing per ASME Y14.5M</text>
<text x="34" y="228.3">Notes:</text>
<text x="43.6" y="236.9">BSC: Basic Dimension. Theoretically exact value shown without tolerances.</text>
<text x="34" y="240.9">2. For best soldering results, thermal vias, if used, should be filled or tented to avoid solder loss during</text>
<text x="38.1" y="244.3">reflow process</text>
<text x="123.5" y="251.6">Microchip Technology Drawing C04-23547 Rev A</text>
</g>
<g font-size="2.7">
<text x="106.4" y="67.8">C1</text>
<text x="106.3" y="72.6">X2</text>
<text x="110.7" y="77.3">EV</text>
<text x="145.5" y="101.2">ØV</text>
<text x="47.8" y="116.8">C2</text>
<text x="57.4" y="116.8">Y2</text>
<text x="66.5" y="116.8">EV</text>
<text x="151.6" y="120.4">G</text>
<text x="150.8" y="146.7">Y1</text>
<text x="46" y="154.1">SILK SCREEN</text>
<text x="94.6" y="161.1">E</text>
<text x="139.3" y="156.4">X1</text>
</g>
<g font-size="1.9">
<text x="69.2" y="140.6">128</text>
<text x="83.3" y="150.9">1</text>
<text x="84.9" y="151.9">2</text>
<text x="86.4" y="150.9">3</text>
</g>
</svg>
